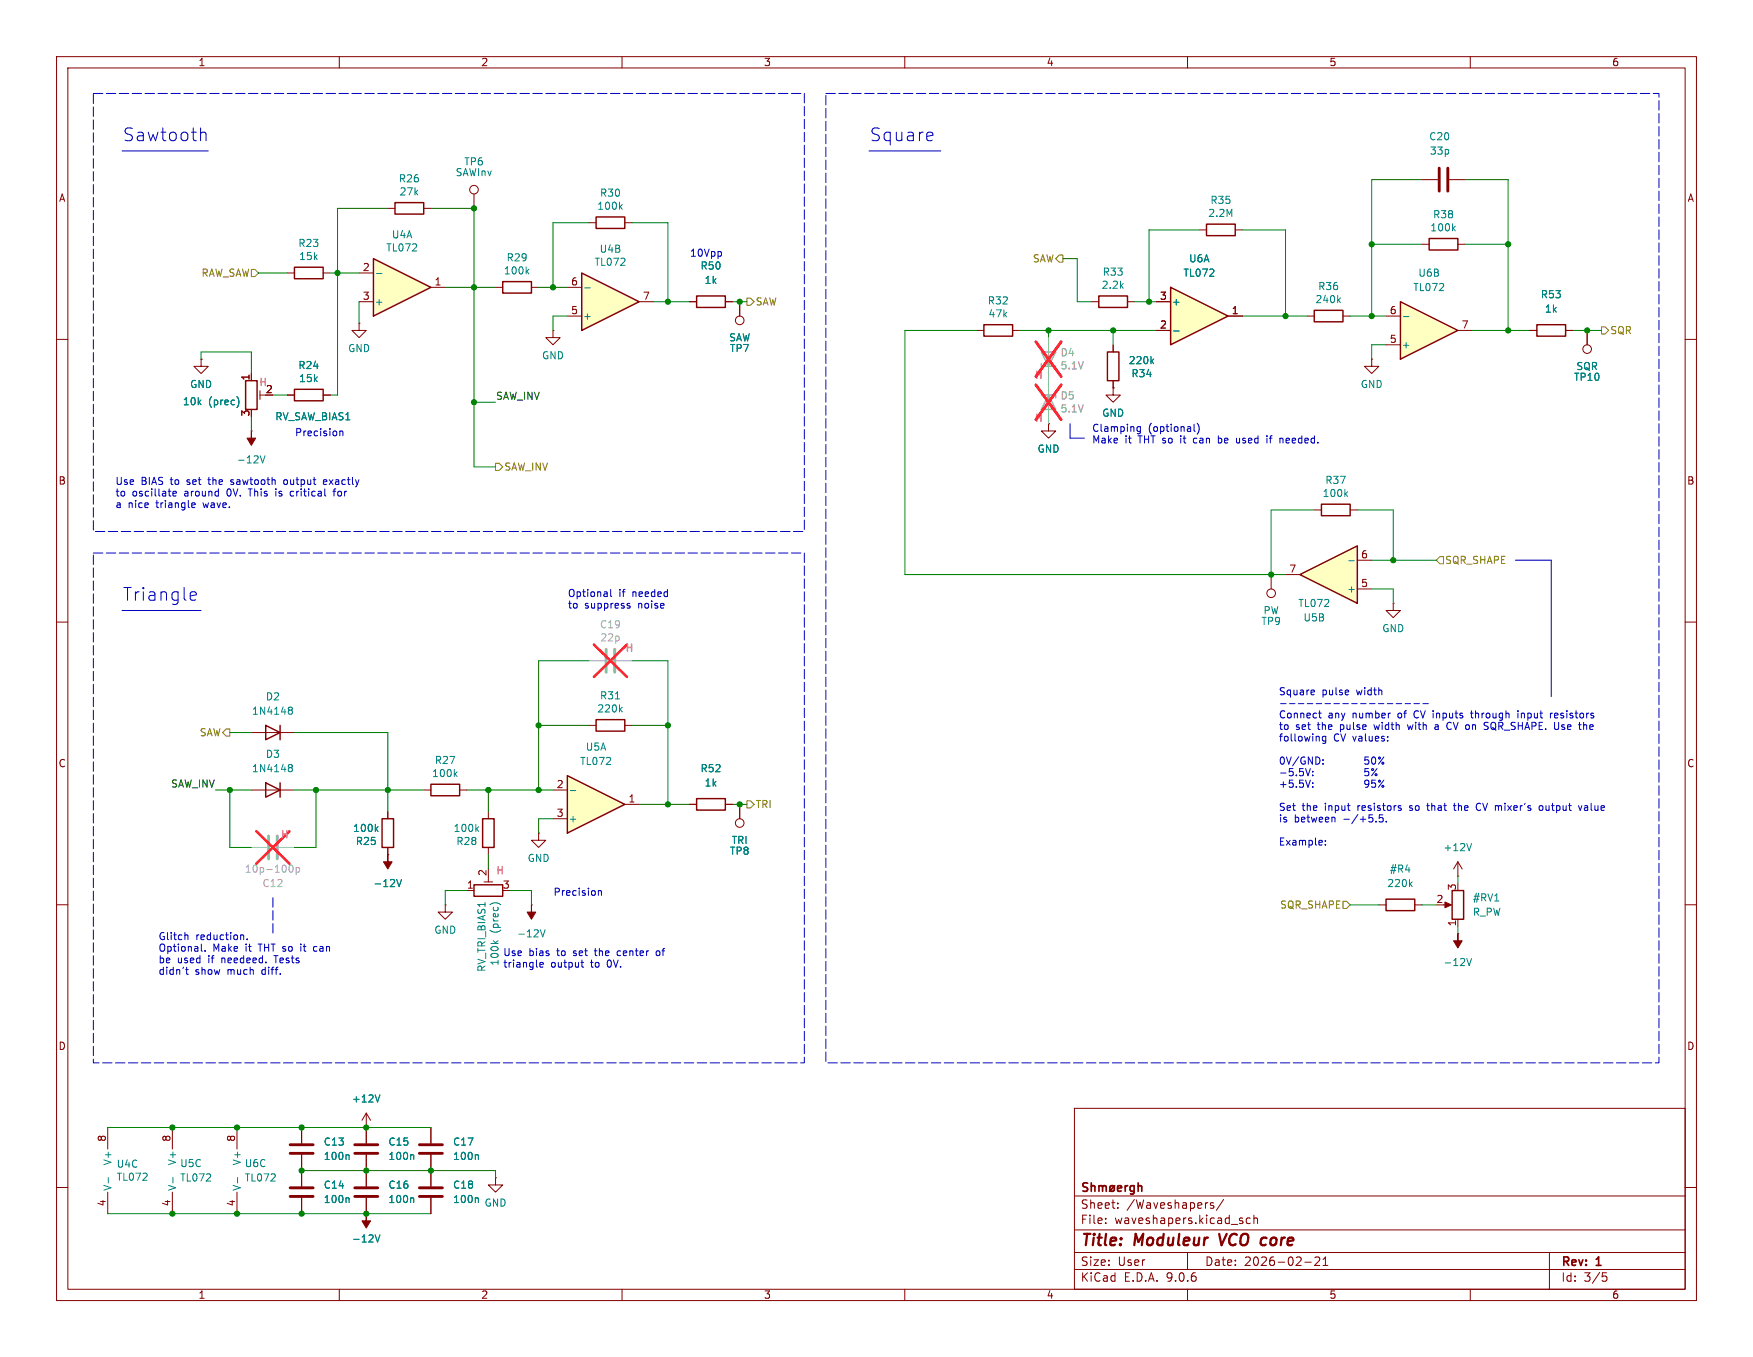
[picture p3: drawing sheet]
<svg xmlns="http://www.w3.org/2000/svg" width="310mm" height="240mm" viewBox="0 0 310 240" stroke-linecap="round" stroke-linejoin="round" font-family="sans-serif">
<g fill="none" stroke="#840000" stroke-width=".18">
<path d="M10 10h290v220h-290zM12 12h286v216h-286zM60 10v2M110 10v2M160 10v2M210 10v2M260 10v2M172.7 58.4h1.3M179.1 58.4h1.2M231.1 55.9h1.3M237.5 55.9h1.3M10 60h2"/>
<path d="M185.4 75v1.2h1.3l-1.3 1.3-1.3-1.3h1.3M185.4 75h.1M196.8 68.6v1.3h1.3l-1.3 1.2-1.2-1.2h1.2M196.8 68.6h.1M196.8 61v1.3M196.8 67.3v1.3M242.6 63.5v1.3h1.2l-1.2 1.3-1.3-1.3h1.3M242.6 63.5h.1M298 60h2M232.4 90.2h1.3M238.8 90.2h1.2M10 110h2"/>
<path d="M298 110h2M44.4 129.6h7.7M10 160h2M298 160h2M190 196h108v32h-108zM10 210h2M190 217.5h108M190 211.5h108M195.5 216.3v.1M195.5 215.5v.1M197.7 213.6v.1M197.7 212.8v.1"/>
<path d="M214.6 212.8l-.4-.1-.2 .2 .1 .2 .5 .2v.3h-.6M216.4 212.1l-1.3 2M221.1 215.5l-.4-.1-.3 .3v.4l.1 .2h.6M221.7 215.5l.3-.1 .3 .1 .1 .9M221.7 214.9v1.5M298 210h2M60 228v2M110 228v2M160 228v2M190 224.5h108M190 221.5h108M210 221.5v3"/>
<path d="M210 228v2M230.7 223.2h1.2M232.5 222.4l.6-.1 .2 .1 .1 .3-.9 1.1h.9M234 223.8h.8M234 222.7l.4-.4v1.5M260 228v2M274 221.5v6.5M283.4 225.1h.7M283.5 225.7h.4l.3 .3-.2 .5-.5 .1"/>
</g>
<path d="M215.6 218.2l.4 2M223.4 218.9l.6 .1M223.8 220.1l-.2 .1" fill="none" stroke="#840000" stroke-width=".4"/>
<g fill="none" stroke="#840000" stroke-width=".3">
<path d="M192.3 209.3l-.5-.1-.2 .1v.5l.6 .3 .1 .3-.2 .3-.6-.1M193 209.8l.2-.1 .4 .1v.9M193 209.2v1.5M194.3 209.8l.5-.1 .2 .2M194.3 209.7v1M195 209.9l.2-.2 .4 .1v.9M195 209.9v.8M196.4 209.8l.4-.1 .3 .3v.4l-.3 .3-.4-.1-.1-.2v-.4zM197.1 209.7l-.9 1M197.6 210.2l.7-.1v-.3l-.5-.1-.2 .2 .1 .7h.6M199 209.7v1M199.4 209.7l-.3 .1-.1 .2"/>
<path d="M200.6 209.8l-.5-.1-.3 .3v.4l.2 .2h.6M200.6 209.7v1.2l-.3 .3-.4-.1M201.3 209.8l.2-.1 .3 .1 .1 .9M201.3 209.2v1.5"/>
</g>
<path d="M174 57.4h5.1v2.1h-5.1zM232.4 54.9h5.1v2h-5.1zM195.8 62.3h2.1v5h-2.1zM233.7 89.2h5.1v2h-5.1zM47 128.3l2.5 1.3-2.5 1.2zM49.5 128.3v2.5" fill="none" stroke="#840000" stroke-width=".25"/>
<path d="M236.7 53.1l.3 .4M237 52.7l-.4 .5M203.7 63.8l.3 .5M204 63.5l-.5 .5M237.9 87.3l.4 .5M238.3 87l-.5 .5M51.1 125.5l.1 .1M51.1 125.1h.4l.1 .1 .1 .2-.2 .2M51.2 125.6h.3M51.2 125.6l-.1 .1M51.5 125.6l.2 .2-.1 .4-.1 .1h-.4" fill="none" stroke="#008484" stroke-width=".18"/>
<path d="M184.1 64.3v.5h2.6M184.1 62.3h2.6l-1.3 2.5zM184.1 69.9h2.6v.5M185.4 69.9l1.3 2.5h-2.6z" fill="none" stroke="#a1a1a1" stroke-width=".25"/>
<path d="M185.4 59.7v15.3M104.1 116.9h2.8M109 116.9h2.8M44.4 149.9h2.8M49.3 149.9h2.8M51.2 153.2l.2-.2a.68 .68 0 0 1 .4 .6 .68 .68 0 0 1-.4 .7l-.2-.3M52.4 153.5l.3-.1 .3 .3-.1 .5h-.5M52.4 153.4v1.3" fill="none" stroke="#a1a1a1" stroke-width=".18"/>
<path d="M183.2 60.4l4.5 6.2M183.2 68.1l4.5 6.1M187.7 60.4l-4.5 6.2M187.7 68.1l-4.5 6.1M105 114l5.9 5.7M110.9 114l-5.9 5.7M45.3 147l5.9 5.7M51.2 147l-5.9 5.7" fill="none" stroke="#ff2626" stroke-width=".46"/>
<path d="M107.2 114.8v4.1M108.7 114.8v4.1M47.5 147.8v4.1M49 147.8v4.1" fill="none" stroke="#a1a1a1" stroke-width=".51"/>
<path d="M207 50.8l10.2 5.1-10.2 5.1z" fill="#ffffc2"/>
<path d="M69.8 35.8h5.1v2.1h-5.1zM105.4 38.4h5.1v2h-5.1zM194.3 52.3h5.1v2.1h-5.1zM207 50.8l10.2 5.1-10.2 5.1zM252.7 42.2h5.1v2h-5.1zM271.8 57.4h5.1v2.1h-5.1z" fill="none" stroke="#840000" stroke-width=".25"/>
<g fill="none" stroke="#840000" stroke-width=".18">
<path d="M68.6 36.9h1.2M74.9 36.9h1.3M83.8 34.3v2.6M104.1 39.4h1.3M110.5 39.4h1.3M193 53.4h1.3M199.4 53.4h1.3M204.5 53.4h2.5M204.5 58.4h2.5M217.2 55.9h2.5M251.5 43.2h1.2M257.8 43.2h1.3"/>
<path d="M270.5 58.4h1.3M276.9 58.4h1.2"/>
<circle cx="83.8" cy="33.5" r=".76"/>
</g>
<path d="M109.7 36.5l.3 .5M110 36.2l-.4 .5M257.4 40l-.5 .5M207.5 58.5h1M257 40.4l.4 .4" fill="none" stroke="#008484" stroke-width=".18"/>
<path d="M66 45.7l10.2 5.1-10.2 5.1z" fill="#ffffc2"/>
<path d="M66 45.7l10.2 5.1-10.2 5.1zM43.4 67.3h2.1v5.1h-2.1zM52.1 68.9h5v2h-5z" fill="none" stroke="#840000" stroke-width=".25"/>
<path d="M63.5 53.4h2.5M63.5 48.3h2.5M76.2 50.8h2.5M44.4 76.2h.1M44.4 66.1v1.2M46 69.1v1.5M46 69.9h1M50.8 69.9h1.3M57.1 69.9h1.3" fill="none" stroke="#840000" stroke-width=".18"/>
<path d="M66.6 48.4h.9M42 70.2a1.49 1.49 0 0 1 0 1.8M46 80.6l.4 1.3 .5-1.3" fill="none" stroke="#008484" stroke-width=".18"/>
<path d="M44.4 76.2v1.3h.8l-.8 1.3-.7-1.3h.7z" fill="#840000" stroke="#840000" stroke-width=".18"/>
<path d="M247.6 53.4l10.2 5-10.2 5.1z" fill="#ffffc2"/>
<path d="M213.4 39.6h5v2.1h-5zM52.1 47.3h5v2h-5zM247.6 53.4l10.2 5-10.2 5.1zM85.3 144.8h2.1v5.1h-2.1zM256.8 157.5h2v5.1h-2z" fill="none" stroke="#840000" stroke-width=".25"/>
<g fill="none" stroke="#840000" stroke-width=".18">
<path d="M251.5 31.8h2.8M256.3 31.8h2.8M50.8 48.3h1.3M57.1 48.3h1.3M63.5 57.2v1.2h1.3l-1.3 1.3-1.3-1.3h1.3M63.5 57.2h.1M212.1 40.7h1.3M218.4 40.7h1.3M245.1 55.9h2.5M257.8 58.4h2.5M280.7 58.4v2.6M35.6 63.5v1.3h1.2l-1.2 1.3-1.3-1.3h1.3"/>
<path d="M35.6 63.5h.1M245.1 61h2.5M68.6 151.2h.1M86.4 143.5v1.3M86.4 149.9v1.3M130.8 142.3v2.5M257.8 155h.1M257.8 152.4l-.8 1.3M257.8 152.4l.8 1.3M257.8 152.4v2.6M94 160h.1M255.3 160h1"/>
<path d="M257.8 165.1h.1M257.8 162.6v1.3M19 199.4v3.8M30.5 199.4v3.8M41.9 199.4v3.8M53.3 199.4v2.8M64.8 199.4h.1M64.8 196.9v5.3M64.8 196.9l-.8 1.2M64.8 196.9l.7 1.2M19 210.8v3.9M30.5 210.8v3.9"/>
<path d="M41.9 210.8v3.9M53.3 204.2v5.6M53.3 211.9v2.8M64.8 214.7h.1M64.8 204.2v5.6M64.8 211.9v2.8"/>
<circle cx="280.7" cy="61.7" r=".76"/>
<circle cx="130.8" cy="145.6" r=".76"/>
</g>
<g fill="none" stroke="#008484" stroke-width=".18">
<path d="M248.2 56h.9M70.2 155.5l.4 1.3 .4-1.3M84.3 146.6l.3 .5M84.6 146.2l-.4 .5M260.2 149.2l-.4 1.3M264.3 159.4h.8M95.6 164.4l.4 1.3 .4-1.3M259.4 169.5l.4 1.3 .4-1.3M67.2 193.6l-.4 1.3M19.1 208.3v.9M30.6 208.3v.9M42 208.3v.9"/>
<path d="M61.6 211.8l.1 .2v.7M61.6 204.2l.1 .2v.7M66.3 218.4l.5 1.3 .4-1.3M73 204.2l.2 .2v.7M73 211.8l.2 .2v.7"/>
</g>
<path d="M254.5 29.7v4.1M256 29.7v4.1M51.3 210.1h4.1M51.3 211.6h4.1M51.3 202.5h4.1M51.3 204h4.1M62.7 210.1h4.1M62.7 211.6h4.1M62.7 202.5h4.1M62.7 204h4.1" fill="none" stroke="#840000" stroke-width=".51"/>
<g fill="#840000" stroke="#840000" stroke-width=".18">
<path d="M64.8 214.7v1.2h.7l-.7 1.3-.8-1.3h.8z"/>
<path d="M257.8 165.1v1.3h.8l-.8 1.3-.8-1.3h.8z"/>
<path d="M255.5 159.5l1.2 .5-1.2 .5z"/>
<path d="M68.6 151.2v1.2h.7l-.7 1.3-.8-1.3h.8z"/>
<path d="M94 160v1.3h.7l-.7 1.3-.8-1.3h.8z"/>
</g>
<path d="M229.9 101.6l10.1-5.1v10.2z" fill="#ffffc2"/>
<path d="M229.9 101.6l10.1-5.1v10.2zM76.2 138.7h5.1v2h-5.1zM123.2 141.2h5.1v2.1h-5.1zM245.1 159h5.1v2.1h-5.1z" fill="none" stroke="#840000" stroke-width=".25"/>
<g fill="none" stroke="#840000" stroke-width=".18">
<path d="M240 99.1h2.6M224.8 101.6v2.6M227.3 101.6h2.6M240 104.2h2.6M246.4 106.7v1.3h1.2l-1.2 1.2-1.3-1.2h1.3M246.4 106.7h.1M74.9 139.7h1.3M81.3 139.7h1.2M121.9 142.3h1.3M128.3 142.3h1.2M243.8 160h1.3M250.2 160h1.3"/>
<path d="M76.2 199.4v2.8M76.2 204.2v5.6M76.2 211.9v2.8M87.6 208.3v1.3h1.3l-1.3 1.2-1.2-1.2h1.2M87.6 208.3h.1"/>
<circle cx="224.8" cy="104.9" r=".76"/>
</g>
<path d="M238.5 99.2h1M80.5 136.9l.3 .5M80.8 136.5l-.5 .5M249.4 156.3l.3 .5M249.7 156l-.4 .4M84.4 211.8l.2 .2v.7M84.4 204.2l.2 .2v.7" fill="none" stroke="#008484" stroke-width=".18"/>
<path d="M74.2 210.1h4M74.2 211.6h4M74.2 202.5h4M74.2 204h4" fill="none" stroke="#840000" stroke-width=".51"/>
<path d="M100.3 137.2l10.2 5.1-10.2 5z" fill="#ffffc2"/>
<path d="M47 138.5l2.5 1.2-2.5 1.3zM49.5 138.5v2.5M100.3 137.2l10.2 5.1-10.2 5zM83.8 156.5h5.1v2h-5.1z" fill="none" stroke="#840000" stroke-width=".25"/>
<g fill="none" stroke="#840000" stroke-width=".18">
<path d="M97.8 58.4v1.3h1.3l-1.3 1.3-1.3-1.3h1.3M97.8 58.4h.1M130.8 53.4v2.5M44.4 139.7h7.7M97.8 139.7h2.5M82.5 157.5h1.3M85.6 156h1.5M86.4 155v1M95.2 147.3v1.3h1.3l-1.3 1.3-1.2-1.3h1.2M95.2 147.3h.1M97.8 144.8h2.5M110.5 142.3h2.5"/>
<path d="M78.7 160v1.3h1.3l-1.3 1.3-1.2-1.3h1.2M78.7 160h.1"/>
<circle cx="130.8" cy="56.7" r=".76"/>
</g>
<path d="M51.1 135.7l.1 .1M51.1 135.3l.4-.1 .1 .1 .1 .2-.2 .3M51.2 135.8h.3M51.2 135.8h-.1M51.5 135.8l.2 .2-.1 .4-.1 .1-.4-.1M100.9 139.8h.9M86.9 159.8a1.5 1.5 0 0 1 1.6 .2M87.2 166.4l.5 .5M88.1 166.4l-.5 .3" fill="none" stroke="#008484" stroke-width=".18"/>
<path d="M102.9 48.3l10.1 5.1-10.1 5z" fill="#ffffc2"/>
<path d="M88.9 49.8h5.1v2h-5.1zM102.9 48.3l10.1 5.1-10.1 5zM123.2 52.3h5.1v2.1h-5.1zM105.4 127.3h5.1v2h-5.1zM67.6 144.8h2v5.1h-2z" fill="none" stroke="#840000" stroke-width=".25"/>
<g fill="none" stroke="#840000" stroke-width=".18">
<path d="M87.6 50.8h1.3M94 50.8h1.2M100.3 55.9h2.6M100.3 50.8h2.6M113 53.4h2.6M121.9 53.4h1.3M128.3 53.4h1.2M130.8 53.4v2.5M204.5 53.4h2.5M204.5 58.4h2.5M217.2 55.9h2.5M270.5 58.4h1.3"/>
<path d="M276.9 58.4h1.2M280.7 58.4v2.6M35.6 63.5h.1M44.4 66.1v1.2M50.8 69.9h1.3M57.1 69.9h1.3M185.4 75h.1M196.8 68.6h.1M196.8 61v1.3M196.8 67.3v1.3M104.1 128.3h1.3M110.5 128.3h1.3"/>
<path d="M68.6 151.2h.1M68.6 143.5v1.3M68.6 149.9v1.3M121.9 142.3h1.3M128.3 142.3h1.2M130.8 142.3v2.5M53.3 199.4v2.8M64.8 199.4h.1M64.8 199.4v2.8M76.2 199.4v2.8M53.3 204.2v5.6M53.3 211.9v2.8"/>
<path d="M64.8 214.7h.1M64.8 204.2v5.6M64.8 211.9v2.8M76.2 204.2v5.6M76.2 211.9v2.8"/>
</g>
<g fill="none" stroke="#008484" stroke-width=".18">
<path d="M93.2 48l.3 .5M93.5 47.6l-.5 .5M103.4 50.9h1M207.5 58.5h1M42 70.2a1.49 1.49 0 0 1 0 1.8M203.7 63.8l.3 .5M204 63.5l-.5 .5M108.8 123.6h.8M109.7 125.4l.3 .5M110 125.1l-.4 .5M66.5 146.6l.4 .5M66.9 146.2l-.5 .5"/>
<path d="M70.2 155.5l.4 1.3 .4-1.3M67.2 193.6l-.4 1.3M61.6 211.8l.1 .2v.7M61.6 204.2l.1 .2v.7M66.3 218.4l.5 1.3 .4-1.3M73 204.2l.2 .2v.7M73 211.8l.2 .2v.7M84.4 211.8l.2 .2v.7M84.4 204.2l.2 .2v.7"/>
</g>
<path d="M44.4 47.6h.7l.6 .7-.6 .6h-.7zM132.1 52.7h.6l.6 .7-.6 .6h-.6zM186.7 45.7l.6-.6h.7v1.3h-.7zM283.2 57.8h.6l.7 .6-.7 .7h-.6zM87.6 81.9h.7l.6 .7-.6 .6h-.7zM254.6 98.4h.7v1.3h-.7l-.6-.6zM40 128.9h.6v1.3h-.6l-.6-.6zM132.1 141.6h.6l.6 .7-.6 .6h-.6zM237.5 159.4h.6l.7 .6-.7 .7h-.6z" fill="none" stroke="#848400" stroke-width=".18"/>
<path d="M16.5 16.5h125.7v77.5h-125.7zM146 16.5h147.4v171.5h-147.4zM16.5 97.8h125.7v90.2h-125.7zM48.3 158.8v6.3" fill="none" stroke="#0000c2" stroke-width=".18" stroke-dasharray="1.7 .6"/>
<g fill="none" stroke="#0000c2" stroke-width=".18">
<path d="M21.6 26.7h15.2M35.6 23.5l.2-.1 .5 .1 .1 .2v1.2M153.7 26.7h12.7M164.6 23.4l.3 .1 .1 .4-1.1 .2M164.9 24.8l-.3 .1M127.5 44.6v.6M60.1 76.2v.9M60.1 76.4l.2-.2 .3 .1v.8M189.2 75v2.5h2.6M201.7 75.5v1l-.2 .2M201.7 75.5h-.4l-.2 .2 .1 .5h.5M211.2 75v1.1l.1 .2"/>
<path d="M211.3 77.5l-.3 .2v.4l.3 .2M211.7 74.9a1.46 1.46 0 0 1 0 1.9M215.5 77.1v1.2M215.5 78.3h.3M215.8 77.5l-.3 .1M219.2 78.2l-.2 .1h-.3M224 77.1v.1M224 77.5v.8M224.5 77.5h.5M224.8 77.1l-.2 .2v1M226.7 77.5l.2 .2v.6M30.6 87.3l.6-.1-.1-.3h-.3l-.2 .2v.6h.5"/>
<path d="M34.1 88.9l.4 .1v.2l-.6 .2M34.5 89.7l-.4 .1M40.8 85.6l.1 .1M41 84.8l-.2 .2 .2 .3M48.8 86.5v.1M48.8 86.9v.8M50.6 84.8l-.3 .1-.1 .2v.5l.4 .1M51.8 86.9h-.4l-.1 .2 .1 .5 .4 .1M57.7 84.9l-.3-.1-.2 .2v.6h.5M57.8 85.1l-.6 .2M58.9 86.9h.5M59.1 86.6v1.1"/>
<path d="M268 99.1h6.3v24.1M21.6 108h14M33.7 106.1l.3 .1 .6-.1M33.7 104.8l.7-.1 .2 .1 .1 .4-1.1 .2M108 104.2v1.1l.2 .2M111.1 107.1l.3 .1v.2l-.1 .2h-.3M111.1 106.7l.3 .1M226.5 124.4h.9M228 124.4h1M229.6 124.4h1M230.9 135.9l.4 1.3 .4-1.3M231.2 124.4h.9"/>
<path d="M231.7 138l-.4 1.2M232.1 137.1v.1M232.1 136.4v.1M232.1 138.5v.1M232.1 139.1v.1M232.3 122l.1 .3-.6 .2M232.4 122.8l-.1 .1M232.8 124.4h.9M233.2 126.1h.5M233.4 125.7v1.1l.3 .2M234 135v.2M234 134.4v.1"/>
<path d="M234.3 124.4h1M234.4 130.2v1l-.2 .3-.3-.1M234.4 130.3l-.3-.1-.3 .3 .2 .5h.4M235.9 124.4h1M237.5 124.4h.9M239 124.4h1M240.6 124.4h1M242 133.9h-.6l-.1 .6 .2-.1h.4l.2 .2-.1 .4-.2 .2-.5-.2M242 135.9h-.6l-.1 .6 .2-.1 .4 .1 .2 .2-.1 .4-.2 .1-.5-.1M242.1 138.5l-.3 .3-.3-.1-.2-.2 .2-.5h.3l.2 .1a.84 .84 0 0 1-.3 1.1h-.2M242.2 124.4h1M242.7 134l.2-.1a.68 .68 0 0 1 .4 .6 .68 .68 0 0 1-.4 .7l-.2-.2-.2-.3z"/>
<path d="M243.2 138h-.6l-.1 .6 .2-.1h.5l.1 .2-.1 .4-.2 .1-.5-.1M243.5 135.9l-1 1.3M243.8 124.4h.9M244.7 133.9l-.9 1.3M244.7 138l-.9 1.2M245.3 124.4h1M245.4 130.9v.2M245.4 130.3v.1M246.9 124.4h1M248.5 124.4h.9M248.9 128.2l.2 .8M250 124.4h1"/>
<path d="M251.6 124.4h1M254.2 128.2h-.4M254.2 128.5h-.3l-.2 .2 .1 .3h.4M256.1 129h.3M260 126.1h.5M260.2 125.7v1.1l.3 .2M262.9 128.4l.3 .3-.3 .3M268.4 125.7v.1M268.4 126.1v.9M274.2 126.1v.9M274.5 126.1l-.3 .3M275 126.2v.7"/>
<path d="M275.5 126.4l-.6 .2M280.2 128.2l.4 .2M105.8 157.5v.9M105.8 157.6l.2-.1 .3 .1 .1 .8M234.4 149.3v.2M234.4 148.7v.1M236 144.6l.1 .8M243.3 145.3v.1M243.9 144.1v.6l.2-.1 .4 .1 .1 .4-.2 .3-.5-.1M245.1 145.3v.1M247.4 142.9l.3 .1 .1 .2-.2 .1h-.2M247.4 142.5h.3"/>
<path d="M252.3 142.5h.5M252.5 142.1v1.2M257 142.5h.5M257.2 142.1v1.1l.3 .1M261.6 142.1a.64 .64 0 0 0-.6 .6 .64 .64 0 0 0 .6 .6M272.2 142.6l.2-.1 .4 .1v.5l-.1 .2h-.3l-.2-.1zM279.1 142.5l.3 .8 .3-.8M280.3 142.5h-.1M280.3 142.8l-.1 .2 .1 .3M32.8 171.5h.5M32.9 165.3l.3 .2v.7M33 171.1v1l.3 .2"/>
<path d="M35.6 167v1.1l.2 .1M36.3 168.1v.1M42.7 165.3l.4 .2v.7M43.7 166.1v.1M53.2 167v.1M53.2 167.4v.8M55.9 167.4l-.3 .1-.2 .1 .1 .5 .4 .1M95.5 170.6l.6-.1-.1-.2-.3-.1-.2 .2v.6h.5M102.7 170.2h.5M102.9 169.8v1.1l.3 .2M109.4 168.2l-.3 .2v.4l.3 .2M116.5 168.2h-.3l-.2 .2 .1 .5 .4 .1"/>
<circle cx="242.7" cy="136.1" r=".18"/>
<circle cx="243.3" cy="137" r=".18"/>
<circle cx="243.9" cy="134.1" r=".18"/>
<circle cx="243.9" cy="138.2" r=".18"/>
<circle cx="244.5" cy="139.1" r=".18"/>
<circle cx="244.5" cy="135" r=".18"/>
</g>
<g fill="none" stroke="#008400" stroke-width=".18">
<path d="M68.6 36.9h-8.9v33h-1.3M76.2 36.9h7.6v45.7h3.8M104.1 39.4h-6.3v11.4M111.8 39.4h6.3v14M251.5 31.8h-8.9v24.1M259.1 31.8h7.6v26.6M45.7 48.3h5.1M58.4 48.3h5.1M63.5 53.4v3.8M78.7 50.8h8.9M95.2 50.8h5.1M100.3 55.9h-2.5v2.5"/>
<path d="M115.6 53.4h6.3M129.5 53.4h2.6M172.7 58.4h-12.7v43.2h67.3M180.3 58.4h24.2M185.4 58.4v1.3M188 45.7h2.5v7.7h2.5M196.8 58.4v2.6M200.7 53.4h3.8M212.1 40.7h-8.9v12.7M219.7 55.9h11.4M219.7 40.7h7.6v15.2M238.8 55.9h6.3"/>
<path d="M242.6 43.2h8.9M259.1 43.2h7.6M260.3 58.4h10.2M278.1 58.4h5.1M35.6 63.5v-1.2h8.8v3.8M44.4 73.7v2.5M48.3 69.9h2.5M83.8 71.1h3.8M245.1 61h-2.5v2.5M232.4 90.2h-7.6v11.4M240 90.2h6.4v8.9M242.6 99.1h11.4"/>
<path d="M104.1 116.9h-8.9v22.8M111.8 116.9h6.3v25.4M242.6 104.2h3.8v2.5M38.1 139.7h6.3M40.6 129.6h3.8M40.6 139.7v10.2h3.8M52.1 129.6h16.5v13.9M52.1 139.7h22.8M55.9 139.7v10.2h-3.8M82.5 139.7h15.3M86.4 139.7v3.8M95.2 128.3h8.9"/>
<path d="M111.8 128.3h6.3M82.5 157.5h-3.8v2.5M86.4 151.2v2.5M90.2 157.5h3.8v2.5M97.8 144.8h-2.6v2.5M113 142.3h8.9M129.5 142.3h2.6M257.8 155v1.2M238.8 160h5M251.5 160h2.5M257.8 163.9v1.2M19 199.4h57.2"/>
<path d="M19 214.7h57.2M53.3 207h34.3v1.3"/>
</g>
<path d="M185.4 59.7v2.6M185.4 64.8v5.1M185.4 72.4v2.6" fill="none" stroke="#a1a1a1" stroke-width=".18"/>
<path d="M183.2 68.1l4.5 6.1M183.2 60.4l4.5 6.2M187.7 68.1l-4.5 6.1M187.7 60.4l-4.5 6.2" fill="none" stroke="#ff2626" stroke-width=".46"/>
<g fill="#008400" stroke="#008400" stroke-width=".18">
<circle cx="59.7" cy="48.3" r=".46"/>
<circle cx="41.9" cy="214.7" r=".46"/>
<circle cx="53.3" cy="214.7" r=".46"/>
<circle cx="53.3" cy="207" r=".46"/>
<circle cx="53.3" cy="199.4" r=".46"/>
<circle cx="76.2" cy="207" r=".46"/>
<circle cx="64.8" cy="214.7" r=".46"/>
<circle cx="30.5" cy="214.7" r=".46"/>
<circle cx="64.8" cy="207" r=".46"/>
<circle cx="64.8" cy="199.4" r=".46"/>
<circle cx="41.9" cy="199.4" r=".46"/>
<circle cx="30.5" cy="199.4" r=".46"/>
<circle cx="40.6" cy="139.7" r=".46"/>
<circle cx="55.9" cy="139.7" r=".46"/>
<circle cx="86.4" cy="139.7" r=".46"/>
<circle cx="130.8" cy="142.3" r=".46"/>
<circle cx="95.2" cy="139.7" r=".46"/>
<circle cx="118.1" cy="128.3" r=".46"/>
<circle cx="130.8" cy="53.4" r=".46"/>
<circle cx="83.8" cy="71.1" r=".46"/>
<circle cx="68.6" cy="139.7" r=".46"/>
<circle cx="83.8" cy="36.9" r=".46"/>
<circle cx="118.1" cy="53.4" r=".46"/>
<circle cx="83.8" cy="50.8" r=".46"/>
<circle cx="97.8" cy="50.8" r=".46"/>
<circle cx="118.1" cy="142.3" r=".46"/>
<circle cx="95.2" cy="128.3" r=".46"/>
<circle cx="224.8" cy="101.6" r=".46"/>
<circle cx="246.4" cy="99.1" r=".46"/>
<circle cx="203.2" cy="53.4" r=".46"/>
<circle cx="242.6" cy="43.2" r=".46"/>
<circle cx="185.4" cy="58.4" r=".46"/>
<circle cx="242.6" cy="55.9" r=".46"/>
<circle cx="196.8" cy="58.4" r=".46"/>
<circle cx="227.3" cy="55.9" r=".46"/>
<circle cx="266.7" cy="43.2" r=".46"/>
<circle cx="266.7" cy="58.4" r=".46"/>
<circle cx="280.7" cy="58.4" r=".46"/>
</g>
<g font-size="3.1" fill="#0000c2">
<text x="21.6" y="25.2">Sawtooth</text>
<text x="153.7" y="25.2">Square</text>
<text x="21.6" y="106.5">Triangle</text>
</g>
<g font-size="2.8" fill="#840000">
<text x="191" y="220.9">Title:</text>
<text x="200.7" y="220.9">Moduleur</text>
<text x="216.5" y="220.9">VCO</text>
<text x="224.6" y="220.9">core</text>
</g>
<g font-size="2.1" fill="#840000">
<text x="191" y="214">Sheet:</text>
<text x="199.2" y="214">/Waveshapers/</text>
<text x="191" y="216.7">File:</text>
<text x="197.1" y="216.7">waveshapers.kicad_sch</text>
<text x="191" y="226.9">KiCad</text>
<text x="191" y="224.1">Size:</text>
<text x="197.7" y="224.1">User</text>
<text x="198.7" y="226.9">E.D.A.</text>
<text x="206.3" y="226.9">9.0.6</text>
<text x="213" y="224.1">Date:</text>
<text x="220" y="224.1">2026-02-21</text>
<text x="276" y="224.3">Rev:</text>
<text x="276" y="226.9">Id:</text>
<text x="280.1" y="226.9">3/5</text>
<text x="282.4" y="224.3">1</text>
</g>
<g font-size="1.8" fill="#840000">
<text x="35" y="11.9">1</text>
<text x="85" y="11.9">2</text>
<text x="135" y="11.9">3</text>
<text x="185" y="11.9">4</text>
<text x="235" y="11.9">5</text>
<text x="285" y="11.9">6</text>
<text x="10.3" y="35.9">A</text>
<text x="298.3" y="35.9">A</text>
<text x="64.1" y="53.1">3</text>
<text x="64.1" y="48">2</text>
<text x="76.8" y="50.6">1</text>
<text x="100.9" y="50.6">6</text>
<text x="113.6" y="53.1">7</text>
<text x="205" y="53.1">3</text>
<text x="100.9" y="55.6">5</text>
<text x="205" y="58.2">2</text>
<text x="217.7" y="55.6">1</text>
<text x="245.7" y="55.6">6</text>
<text x="258.4" y="58.2">7</text>
<text x="245.7" y="60.7">5</text>
<text x="44.2" y="67.4" transform="rotate(-90 44.2 67.4)">1</text>
<text x="46.9" y="69.6">2</text>
<text x="44.2" y="73.8" transform="rotate(-90 44.2 73.8)">3</text>
<text x="10.3" y="85.9">B</text>
<text x="298.3" y="85.9">B</text>
<text x="227.9" y="101.4">7</text>
<text x="240.6" y="98.8">6</text>
<text x="240.6" y="103.9">5</text>
<text x="10.3" y="135.9">C</text>
<text x="298.3" y="135.9">C</text>
<text x="98.4" y="139.5">2</text>
<text x="111.1" y="142">1</text>
<text x="98.4" y="144.5">3</text>
<text x="86.1" y="155" transform="rotate(-90 86.1 155)">2</text>
<text x="82.5" y="157.2">1</text>
<text x="88.8" y="157.2">3</text>
<text x="253.9" y="159.8">2</text>
<text x="257.6" y="157.6" transform="rotate(-90 257.6 157.6)">3</text>
<text x="257.6" y="163.9" transform="rotate(-90 257.6 163.9)">1</text>
<text x="10.3" y="185.9">D</text>
<text x="298.3" y="185.9">D</text>
<text x="18.8" y="202" transform="rotate(-90 18.8 202)">8</text>
<text x="30.2" y="202" transform="rotate(-90 30.2 202)">8</text>
<text x="41.7" y="202" transform="rotate(-90 41.7 202)">8</text>
<text x="18.8" y="213.5" transform="rotate(-90 18.8 213.5)">4</text>
<text x="30.2" y="213.5" transform="rotate(-90 30.2 213.5)">4</text>
<text x="41.7" y="213.5" transform="rotate(-90 41.7 213.5)">4</text>
<text x="35" y="229.9">1</text>
<text x="85" y="229.9">2</text>
<text x="135" y="229.9">3</text>
<text x="185" y="229.9">4</text>
<text x="235" y="229.9">5</text>
<text x="285" y="229.9">6</text>
</g>
<g font-size="1.8" fill="#008484">
<text x="82" y="29.5">TP6</text>
<text x="252.6" y="25">C20</text>
<text x="252.8" y="27.6">33p</text>
<text x="70.4" y="32.5">R26</text>
<text x="70.6" y="34.8">27k</text>
<text x="80.5" y="31.4">SAWInv</text>
<text x="106" y="35">R30</text>
<text x="105.5" y="37.3">100k</text>
<text x="213.6" y="38.6">2.2M</text>
<text x="214" y="36.3">R35</text>
<text x="252.8" y="41.1">100k</text>
<text x="253.3" y="38.8">R38</text>
<text x="52.7" y="43.9">R23</text>
<text x="52.8" y="46.2">15k</text>
<text x="68.2" y="44.7">TL072</text>
<text x="69.2" y="42.4">U4A</text>
<text x="89.5" y="46.4">R29</text>
<text x="105" y="47.2">TL072</text>
<text x="105.9" y="44.9">U4B</text>
<text x="123.8" y="47.9">R50</text>
<text x="210.2" y="46.6">U6A</text>
<text x="89" y="48.7">100k</text>
<text x="124.5" y="50.4">1k</text>
<text x="194.7" y="51.3">2.2k</text>
<text x="194.9" y="49">R33</text>
<text x="209.2" y="49.1">TL072</text>
<text x="232.5" y="53.8">240k</text>
<text x="233" y="51.5">R36</text>
<text x="249.8" y="51.7">TL072</text>
<text x="250.7" y="49.1">U6B</text>
<text x="272.4" y="53">R53</text>
<text x="66.2" y="54.2">+</text>
<text x="103" y="56.8">+</text>
<text x="174.6" y="54">R32</text>
<text x="174.7" y="56.4">47k</text>
<text x="207.1" y="54.2">+</text>
<text x="273.1" y="55.5">1k</text>
<text x="52.7" y="65.5">R24</text>
<text x="61.5" y="62.5">GND</text>
<text x="95.8" y="63.7">GND</text>
<text x="128.8" y="60.6">SAW</text>
<text x="129" y="62.5">TP7</text>
<text x="199.5" y="64.6">220k</text>
<text x="247.8" y="61.8">+</text>
<text x="278.7" y="65.7">SQR</text>
<text x="32.2" y="71.9">10k</text>
<text x="33.5" y="68.8">GND</text>
<text x="36.9" y="71.9">(prec)</text>
<text x="52.8" y="67.8">15k</text>
<text x="200" y="66.9">R34</text>
<text x="240.5" y="68.8">GND</text>
<text x="278.2" y="67.6">TP10</text>
<text x="48.6" y="74.5">RV_SAW_BIAS1</text>
<text x="194.8" y="73.9">GND</text>
<text x="41.8" y="82.2">-12V</text>
<text x="183.4" y="80.3">GND</text>
<text x="233.8" y="88.1">100k</text>
<text x="234.3" y="85.8">R37</text>
<text x="229.5" y="107.6">TL072</text>
<text x="238.1" y="105">+</text>
<text x="223" y="110.7">TP9</text>
<text x="223.3" y="108.8">PW</text>
<text x="230.4" y="110.1">U5B</text>
<text x="244.3" y="112">GND</text>
<text x="46.9" y="124.1">D2</text>
<text x="106" y="123.9">R31</text>
<text x="44.5" y="126.6">1N4148</text>
<text x="105.5" y="126.2">220k</text>
<text x="44.5" y="136.8">1N4148</text>
<text x="46.9" y="134.2">D3</text>
<text x="76.3" y="137.6">100k</text>
<text x="76.8" y="135.3">R27</text>
<text x="102.5" y="135.5">TL072</text>
<text x="103.5" y="133">U5A</text>
<text x="123.8" y="136.8">R52</text>
<text x="124.5" y="139.3">1k</text>
<text x="62.3" y="147.3">100k</text>
<text x="62.8" y="149.7">R25</text>
<text x="80.1" y="147.3">100k</text>
<text x="80.6" y="149.7">R28</text>
<text x="100.5" y="145.7">+</text>
<text x="129.3" y="149.5">TRI</text>
<text x="93.2" y="152.6">GND</text>
<text x="129" y="151.4">TP8</text>
<text x="245.7" y="154.6">#R4</text>
<text x="255.2" y="150.7">+12V</text>
<text x="65.9" y="157.1">-12V</text>
<text x="245.2" y="157.1">220k</text>
<text x="260.4" y="159.6">#RV1</text>
<text x="76.7" y="165.3">GND</text>
<text x="88.4" y="165.1" transform="rotate(-90 88.4 165.1)">(prec)</text>
<text x="91.3" y="166">-12V</text>
<text x="260.4" y="162.2">R_PW</text>
<text x="86.1" y="172" transform="rotate(-90 86.1 172)">RV_TRI_BIAS1</text>
<text x="88.4" y="170.9" transform="rotate(-90 88.4 170.9)">100k</text>
<text x="255.2" y="171.1">-12V</text>
<text x="62.1" y="195.2">+12V</text>
<text x="57.2" y="202.8">C13</text>
<text x="68.6" y="202.8">C15</text>
<text x="80" y="202.8">C17</text>
<text x="19.9" y="206.2" transform="rotate(-90 19.9 206.2)">V+</text>
<text x="20.5" y="206.7">U4C</text>
<text x="20.5" y="209">TL072</text>
<text x="31.3" y="206.2" transform="rotate(-90 31.3 206.2)">V+</text>
<text x="31.8" y="206.6">U5C</text>
<text x="31.8" y="209.2">TL072</text>
<text x="42.8" y="206.2" transform="rotate(-90 42.8 206.2)">V+</text>
<text x="43.2" y="206.6">U6C</text>
<text x="43.2" y="209.2">TL072</text>
<text x="57.2" y="205.4">100n</text>
<text x="68.6" y="205.4">100n</text>
<text x="80" y="205.4">100n</text>
<text x="19.9" y="210.7" transform="rotate(-90 19.9 210.7)">V-</text>
<text x="31.3" y="210.7" transform="rotate(-90 31.3 210.7)">V-</text>
<text x="42.8" y="210.7" transform="rotate(-90 42.8 210.7)">V-</text>
<text x="57.2" y="213">100n</text>
<text x="57.2" y="210.4">C14</text>
<text x="68.6" y="213">100n</text>
<text x="68.6" y="210.4">C16</text>
<text x="80" y="213">100n</text>
<text x="80" y="210.4">C18</text>
<text x="85.6" y="213.6">GND</text>
<text x="62.1" y="220">-12V</text>
</g>
<g font-size="1.8" fill="#0000c2">
<text x="121.9" y="45.5">10Vpp</text>
<text x="52.1" y="77.2">Precision</text>
<text x="193" y="76.5">Clamping</text>
<text x="203" y="76.5">(optional)</text>
<text x="193" y="78.5">Make</text>
<text x="198.9" y="78.5">it</text>
<text x="201.4" y="78.5">THT so</text>
<text x="209.2" y="78.5">it</text>
<text x="211.7" y="78.5">can</text>
<text x="216.3" y="78.5">be</text>
<text x="219.7" y="78.5">used</text>
<text x="225.3" y="78.5">if</text>
<text x="227.8" y="78.5">needed.</text>
<text x="20.3" y="85.9">Use</text>
<text x="20.3" y="87.9">to</text>
<text x="20.3" y="89.9">a</text>
<text x="22.6" y="89.9">nice</text>
<text x="23.4" y="87.9">oscillate</text>
<text x="24.9" y="85.9">BIAS</text>
<text x="27.7" y="89.9">triangle</text>
<text x="30.3" y="85.9">to</text>
<text x="32.7" y="87.9">around</text>
<text x="33.3" y="85.9">set</text>
<text x="36.2" y="89.9">wave.</text>
<text x="37.3" y="85.9">the</text>
<text x="40.4" y="87.9">0V.</text>
<text x="41.5" y="85.9">sawtooth</text>
<text x="44.5" y="87.9">This</text>
<text x="49.4" y="87.9">is</text>
<text x="51.1" y="85.9">output</text>
<text x="52.2" y="87.9">critical</text>
<text x="58.3" y="85.9">exactly</text>
<text x="60.1" y="87.9">for</text>
<text x="100.3" y="105.7">Optional</text>
<text x="100.3" y="107.7">to</text>
<text x="103.4" y="107.7">suppress</text>
<text x="109.4" y="105.7">if</text>
<text x="111.9" y="105.7">needed</text>
<text x="113" y="107.7">noise</text>
<text x="226.1" y="123.1">Square</text>
<text x="233.8" y="123.1">pulse</text>
<text x="240" y="123.1">width</text>
<text x="226.1" y="127.1">Connect</text>
<text x="226.1" y="129.2">to</text>
<text x="226.1" y="131.2">following</text>
<text x="229.1" y="129.2">set</text>
<text x="233.1" y="129.2">the</text>
<text x="234.9" y="127.1">any</text>
<text x="235.8" y="131.2">CV values:</text>
<text x="237.3" y="129.2">pulse</text>
<text x="239.3" y="127.1">number</text>
<text x="243.5" y="129.2">width</text>
<text x="247.5" y="127.1">of</text>
<text x="249.6" y="129.2">with</text>
<text x="250.5" y="127.1">CV inputs</text>
<text x="254.6" y="129.2">a</text>
<text x="256.9" y="129.2">CV on</text>
<text x="261" y="127.1">through</text>
<text x="263.9" y="129.2">SQR_SHAPE.</text>
<text x="269.5" y="127.1">input</text>
<text x="275.4" y="127.1">resistors</text>
<text x="276.5" y="129.2">Use</text>
<text x="281.2" y="129.2">the</text>
<text x="226.1" y="135.3">0V/GND:</text>
<text x="226.1" y="137.4">-5.5V:</text>
<text x="226.1" y="139.4">+5.5V:</text>
<text x="226.1" y="143.5">Set</text>
<text x="230.3" y="143.5">the</text>
<text x="234.4" y="143.5">input</text>
<text x="240.3" y="143.5">resistors</text>
<text x="249.7" y="143.5">so</text>
<text x="253.1" y="143.5">that</text>
<text x="258" y="143.5">the</text>
<text x="262.1" y="143.5">CV mixer's</text>
<text x="273.7" y="143.5">output</text>
<text x="280.9" y="143.5">value</text>
<text x="226.1" y="145.5">is</text>
<text x="226.1" y="149.6">Example:</text>
<text x="228.9" y="145.5">between</text>
<text x="237.7" y="145.5">-/+5.5.</text>
<text x="97.8" y="158.5">Precision</text>
<text x="27.9" y="166.4">Glitch</text>
<text x="34.6" y="166.4">reduction.</text>
<text x="27.9" y="168.4">Optional.</text>
<text x="27.9" y="170.4">be</text>
<text x="27.9" y="172.5">didn't</text>
<text x="31.3" y="170.4">used</text>
<text x="34.5" y="172.5">show</text>
<text x="36.9" y="170.4">if</text>
<text x="37.6" y="168.4">Make</text>
<text x="39.4" y="170.4">needeed.</text>
<text x="40.3" y="172.5">much</text>
<text x="43.5" y="168.4">it</text>
<text x="46" y="168.4">THT so</text>
<text x="46.6" y="172.5">diff.</text>
<text x="49" y="170.4">Tests</text>
<text x="53.8" y="168.4">it</text>
<text x="56.3" y="168.4">can</text>
<text x="88.9" y="169.2">Use</text>
<text x="88.9" y="171.2">triangle</text>
<text x="93.5" y="169.2">bias</text>
<text x="97.4" y="171.2">output</text>
<text x="98.6" y="169.2">to</text>
<text x="101.7" y="169.2">set</text>
<text x="104.6" y="171.2">to</text>
<text x="105.7" y="169.2">the</text>
<text x="107.7" y="171.2">0V.</text>
<text x="109.8" y="169.2">center</text>
<text x="116.9" y="169.2">of</text>
</g>
<g font-size="1.8" fill="#848400">
<text x="182.5" y="46.6">SAW</text>
<text x="35.5" y="49.1">RAW_SAW</text>
<text x="133.5" y="54.2">SAW</text>
<text x="284.7" y="59.3">SQR</text>
<text x="89.1" y="83.4">SAW_INV</text>
<text x="255.5" y="99.9">SQR_SHAPE</text>
<text x="35.2" y="130.4">SAW</text>
<text x="133.5" y="143.1">TRI</text>
<text x="226.3" y="160.9">SQR_SHAPE</text>
</g>
<g font-size="1.8" fill="#a1a1a1">
<text x="187.5" y="63.2">D4</text>
<text x="187.5" y="65.5">5.1V</text>
<text x="187.5" y="70.8">D5</text>
<text x="187.5" y="73.1">5.1V</text>
<text x="106" y="111.3">C19</text>
<text x="106.1" y="113.6">22p</text>
<text x="43.2" y="154.6">10p-100p</text>
<text x="46.3" y="157.1">C12</text>
</g>
<g font-size="1.8" fill="#f0d">
<text x="45.7" y="68.4">H</text>
<text x="182.9" y="67.1">H</text>
<text x="182.9" y="74.7">H</text>
<text x="110.5" y="115.3">H</text>
<text x="49.5" y="148.4">H</text>
<text x="87.6" y="154.7">H</text>
</g>
<g font-size="1.8">
<text x="87.6" y="70.8">SAW_INV</text>
<text x="30.2" y="139.4">SAW_INV</text>
</g>
</svg>
